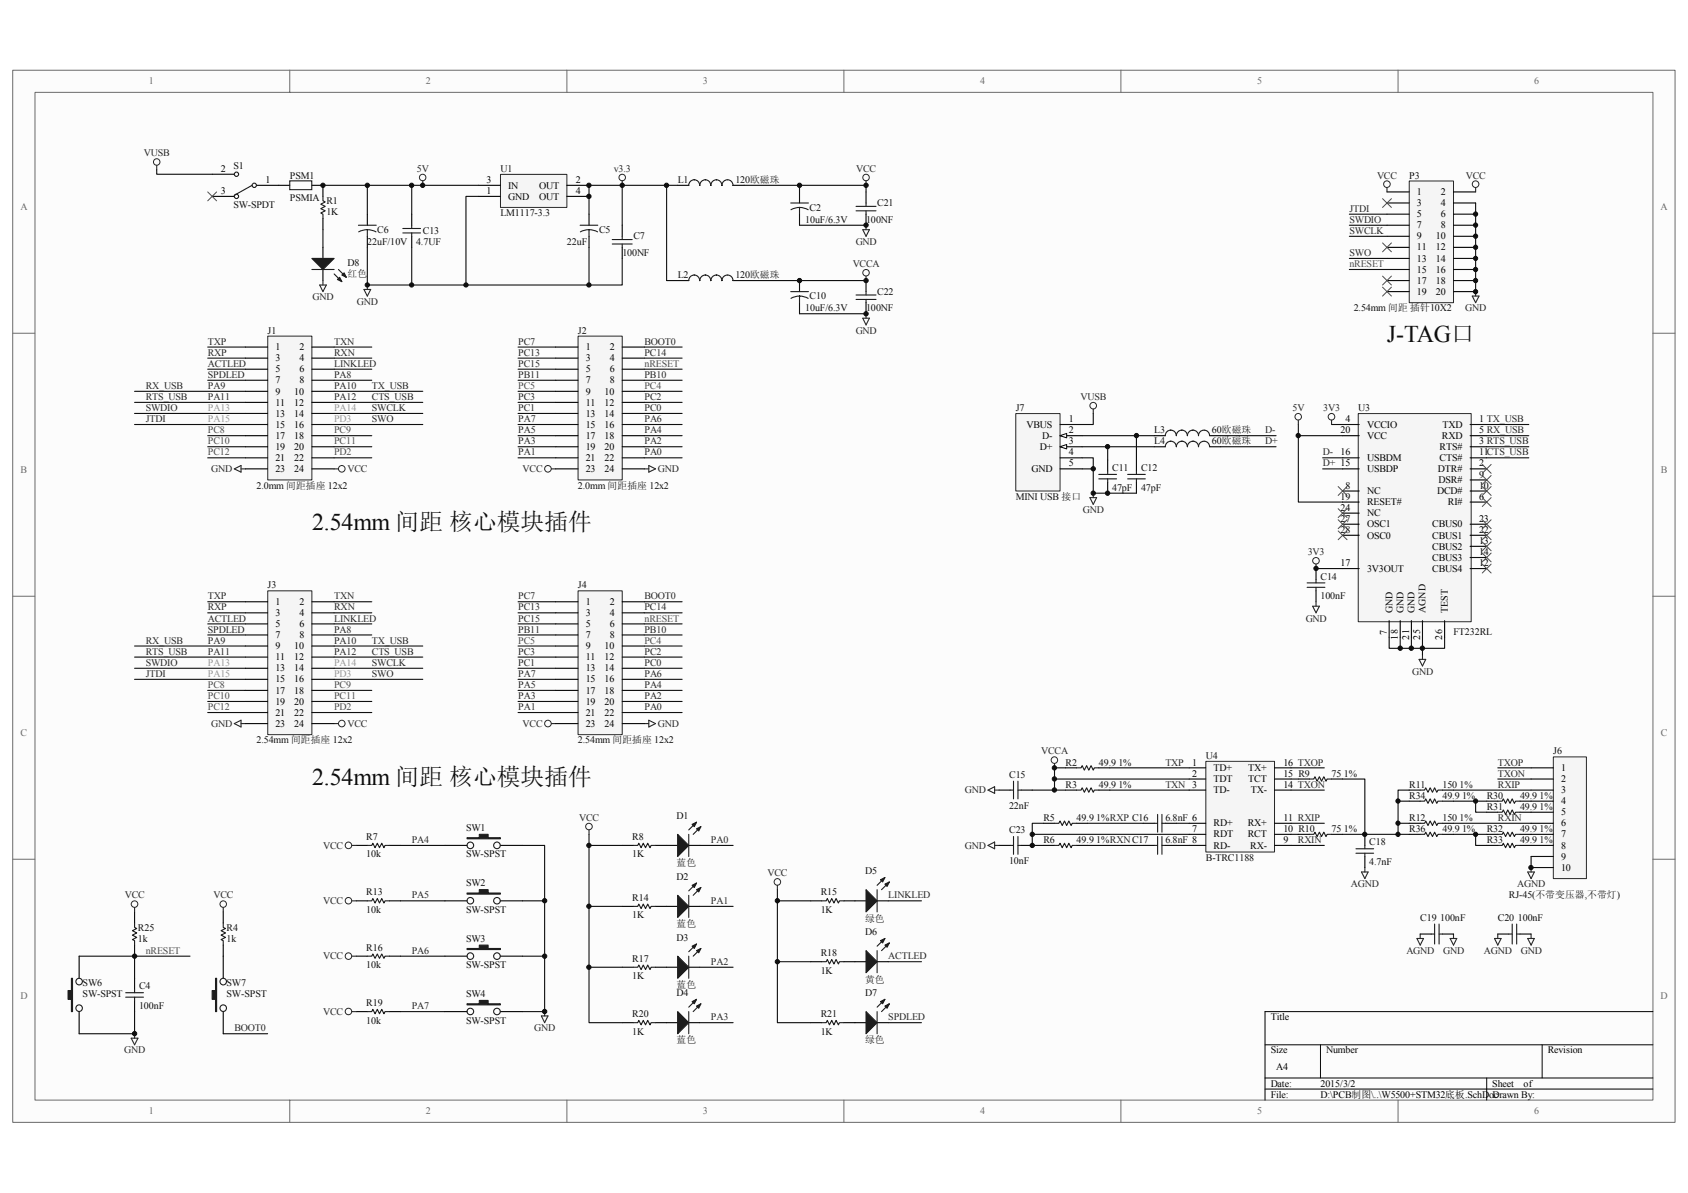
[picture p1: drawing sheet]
<svg xmlns="http://www.w3.org/2000/svg" width="297mm" height="210mm" viewBox="0 0 297 210" stroke-linecap="round" stroke-linejoin="round" font-family="sans-serif">
<path d="M2.3 12.4h292.5v185.1h-292.5z" fill="#fcfcfc"/>
<path d="M2.2 12.4h292.6v185.1h-292.6z" fill="none" stroke="#6a6a6a" stroke-width=".18"/>
<path d="M6.2 16.3h284.7v177.3h-284.7z" fill="#fcfcfc"/>
<g fill="none" stroke="#6a6a6a" stroke-width=".18">
<path d="M6.2 16.3h284.7v177.3h-284.7zM51 12.3v4M99.8 12.3v4M148.5 12.3v4M197.2 12.3v4M246 12.3v4M2.2 58.7h3.9M290.9 58.7h3.9M2.2 104.9h3.9M290.9 104.9h3.9M2.2 151.2h3.9M290.9 151.2h3.9"/>
<path d="M51 193.6v3.9M99.8 193.6v3.9M148.5 193.6v3.9M197.2 193.6v3.9M246 193.6v3.9"/>
</g>
<path d="M290.9 178.1h-68.3v15.5M222.6 183.9h68.3M222.6 189.7h68.3M222.6 191.7h68.3M232.4 183.9v5.8M261.6 189.7v3.9M271.4 183.9v5.8" fill="none" stroke="#000" stroke-width=".18"/>
<path d="M239 72.8h19.9v36.6h-19.9z" fill="#f5f5f5"/>
<g fill="none" stroke="#262626" stroke-width=".18">
<path d="M239 72.8h19.9v36.6h-19.9z"/>
<circle cx="27.6" cy="28.5" r=".57"/>
<circle cx="192.4" cy="71.4" r=".58"/>
<circle cx="234.3" cy="73.4" r=".58"/>
<circle cx="231.6" cy="98.7" r=".58"/>
</g>
<g fill="none" stroke="#000" stroke-width=".19">
<path d="M72.5 37.7v1.9M72.5 41.6v1.9M236.3 74.7h2.9M236.3 76.7h2.9M258.7 74.7h2.9M258.7 78.6h2.9M258.7 76.7h2.9M194.9 81v1.9M194.9 84.9v1.9M200 81v1.9M200 84.9v1.9M236.3 82.5h2.9"/>
<path d="M236.3 88.4h2.9M236.3 86.4h2.9M236.3 80.6h2.9M236.3 94.2h2.9M236.3 92.3h2.9M236.3 90.3h2.9M258.7 82.5h2.9M258.7 88.4h2.9M258.7 86.4h2.9M258.7 84.5h2.9M258.7 80.6h2.9M258.7 96.2h2.9"/>
<path d="M258.7 98.1h2.9M258.7 94.2h2.9M258.7 92.3h2.9M231.6 100.1v1.9M231.6 104v1.9M236.3 100.1h2.9M244.5 109.2v3M246.4 109.2v3M248.4 109.2v3M250.3 109.2v3M254.2 109.2v3M258.7 100.1h2.9"/>
</g>
<path d="M27.6 29.1v.8M192.4 72v.8M234.3 74v.7M191.8 87.6h1.2l-.6 1.2zM192.4 86.8v.8M231.6 99.3v.8M231 106.7h1.2l-.6 1.2zM231.6 105.9v.8M249.7 116.1h1.2l-.6 1.1zM250.3 115.3v.8" fill="none" stroke="#262626" stroke-width=".19"/>
<g fill="none" stroke="#0e0e0e" stroke-width=".19">
<path d="M190.4 76.7h9.6v4.3M192.4 72.8v1.9h-2M194.9 78.6v2.4M200 76.7h3.1M228.5 76.7v11.7h7.8M228.5 74.7v2h7.8M234.3 74.7h2M261.6 74.7h7.4M261.6 76.7h7.4M261.6 78.6h7.4M190.4 82.5h2v4.3h7.6M232.7 80.6h3.6"/>
<path d="M232.7 82.5h3.6M261.6 80.6h7.4M231.6 100.1h4.7M244.5 112.2v1.9h3.9v-1.9M246.4 112.2v1.9M250.3 112.2v1.9h-1.9M254.2 112.2v1.9h-3.9v1.2"/>
</g>
<g fill="none" stroke="#1c1c1c" stroke-width=".19">
<path d="M72.5 39.6v.6M70.9 40.2h3.1M70.9 41h3.1M72.5 41v.6M193.4 83.5h3.1M193.4 84.3h3.1M194.9 82.9v.6M194.9 84.3v.6M198.4 83.5h3.1M198.4 84.3h3.1M200 82.9v.6M200 84.3v.6"/>
<path d="M230 102.6h3.1M230 103.4h3.1M231.6 102v.6M231.6 103.4v.6"/>
</g>
<g fill="none" stroke="#4c4c4c" stroke-width=".18">
<path d="M235.5 85.6l1.5 1.6M235.5 89.5l1.5 1.6M235.5 93.5l1.5 1.5M235.5 91.5l1.5 1.5M237 85.6l-1.5 1.6M237 89.5l-1.5 1.6M237 93.5l-1.5 1.5M237 91.5l-1.5 1.5M260.8 99.3l1.6 1.6M260.8 81.7l1.6 1.6M260.8 83.7l1.6 1.6M260.8 85.6l1.6 1.6"/>
<path d="M260.8 87.6l1.6 1.6M262.4 99.3l-1.6 1.6M262.4 81.7l-1.6 1.6M262.4 83.7l-1.6 1.6M262.4 85.6l-1.6 1.6M262.4 87.6l-1.6 1.6"/>
</g>
<path d="M178.8 72.8h7.7v13.6h-7.7z" fill="#f5f5f5"/>
<path d="M178.7 72.8h7.8v13.6h-7.8z" fill="none" stroke="#262626" stroke-width=".18"/>
<path d="M186.5 74.7h3.9M186.5 76.7h3.9" fill="none" stroke="#000" stroke-width=".19"/>
<path d="M186.5 76.7l1.2-.4v.8z" fill="#fcfcfc" stroke="#000" stroke-width=".18"/>
<path d="M186.5 78.6h3.9" fill="none" stroke="#000" stroke-width=".19"/>
<path d="M186.5 78.6l1.2-.4v.8z" fill="#fcfcfc" stroke="#000" stroke-width=".18"/>
<path d="M186.5 80.6h3.9M186.5 82.5h3.9" fill="none" stroke="#000" stroke-width=".19"/>
<path d="M190.4 80.6h2v1.9M195.3 139.1h14M227.2 135.1h5.8M227.2 139.1h5.8M227.2 144.9h5.8M227.2 148.8h5.8" fill="none" stroke="#0e0e0e" stroke-width=".19"/>
<path d="M260.8 93.5l1.6 1.5M262.4 93.5l-1.6 1.5" fill="none" stroke="#4c4c4c" stroke-width=".18"/>
<path d="M173.9 139.1l1.1-.6v1.1zM175 139.1h.8M173.9 148.8l1.1-.6v1.2zM175 148.8h.8" fill="none" stroke="#262626" stroke-width=".19"/>
<path d="M212.2 134h12.1v16h-12.1z" fill="#f5f5f5"/>
<path d="M212.2 134h12.1v16h-12.1z" fill="none" stroke="#262626" stroke-width=".18"/>
<path d="M209.3 135.1h2.9M209.3 137.1h2.9M209.3 139.1h2.9M224.3 135.1h2.9M224.3 137.1h2.9M224.3 139.1h2.9M209.3 144.9h2.9M209.3 146.9h2.9M209.3 148.8h2.9M224.3 144.9h2.9M224.3 146.9h2.9M224.3 148.8h2.9" fill="none" stroke="#000" stroke-width=".19"/>
<path d="M195.3 135.1h14" fill="none" stroke="#0e0e0e" stroke-width=".19"/>
<path d="M273.4 133.2h5.8v21.4h-5.8z" fill="#f5f5f5"/>
<path d="M273.3 133.2h5.9v21.4h-5.9z" fill="none" stroke="#262626" stroke-width=".18"/>
<path d="M269.4 135.1h3.9M269.4 137.1h3.9M269.4 139.1h3.9M269.4 141h3.9M269.4 143h3.9M269.4 144.9h3.9M269.4 146.9h3.9M269.4 148.8h3.9M269.4 150.7h3.9M269.4 152.7h3.9" fill="none" stroke="#000" stroke-width=".19"/>
<path d="M263.6 135.1h5.8M263.6 137.1h5.8" fill="none" stroke="#0e0e0e" stroke-width=".19"/>
<path d="M248 31.9h7.8v21.4h-7.8z" fill="#f5f5f5"/>
<g fill="none" stroke="#262626" stroke-width=".18">
<path d="M248 31.9h7.8v21.4h-7.8z"/>
<circle cx="109.5" cy="31.2" r=".57"/>
<circle cx="244.1" cy="32.4" r=".58"/>
<circle cx="259.7" cy="32.4" r=".58"/>
<circle cx="39.3" cy="159.1" r=".57"/>
<circle cx="136.8" cy="155.2" r=".58"/>
</g>
<g fill="none" stroke="#000" stroke-width=".19">
<path d="M109.5 39.6v2M244.1 33.8h3.9M244.1 35.7h3.9M244.1 37.7h3.9M244.1 39.6h3.9M255.8 33.8h3.9M255.8 35.7h3.9M255.8 37.7h3.9M255.8 39.6h3.9M109.5 43.5v2M244.1 41.6h3.9M244.1 43.5h3.9"/>
<path d="M244.1 45.5h3.9M244.1 47.4h3.9M244.1 49.4h3.9M244.1 51.3h3.9M255.8 41.6h3.9M255.8 43.5h3.9M255.8 45.5h3.9M255.8 47.4h3.9M255.8 49.4h3.9M255.8 51.3h3.9M228.5 137.1h1.9M234.3 137.1h2"/>
<path d="M248 139.1h1.9M253.8 139.1h2M142.7 158.6h1.9M148.5 158.6h3.9M154.3 158.6h2M228.5 146.9h1.9M234.3 146.9h2M248 144.9h1.9M253.8 144.9h2M13.9 168.3v3.9M13.9 178.1v3.8M39.3 160.5v2"/>
<path d="M39.3 166.3v5.9M39.3 178.1v3.8M142.7 169.3h1.9M148.5 169.3h3.9M154.3 169.3h2M249.9 164.4h2M253.8 164.4h2M263.6 164.4h1.9M267.5 164.4h1.9M142.7 180h1.9M148.5 180h3.9M154.3 180h2"/>
</g>
<g fill="none" stroke="#262626" stroke-width=".19">
<path d="M109.5 31.8v.8M244.1 33v.8M259.7 33v.8M64 50.9h1.2l-.6 1.2zM64.6 50.2v.7M259.1 52.1h1.2l-.6 1.2zM259.7 51.3v.8M39.3 159.7v.8M136.8 155.8v.8M239.6 153.5h1.1l-.5 1.1zM240.2 152.7v.8M268.8 153.5h1.2l-.6 1.1z"/>
<path d="M269.4 152.7v.8M249.3 165.2h1.2l-.6 1.1zM249.9 164.4v.8M255.2 165.2h1.1l-.5 1.1zM255.8 164.4v.8M263 165.2h1.2l-.6 1.1zM263.6 164.4v.8M268.8 165.2h1.2l-.6 1.1zM269.4 164.4v.8M23.1 182.7h1.2l-.6 1.2zM23.7 181.9v.8"/>
</g>
<g fill="none" stroke="#0e0e0e" stroke-width=".19">
<path d="M237.4 37.7h6.7M237.4 39.6h6.7M259.7 35.7v15.6M237.4 47.4h6.7M237.4 45.5h6.7M237.4 41.6h6.7M136.8 156.6v2h5.9M136.8 158.6v10.7h5.9M156.3 158.6h5.9M136.8 169.3v10.7h5.9M156.3 169.3h5.9M39.3 181.9h7.8"/>
<path d="M156.3 180h5.9"/>
</g>
<path d="M243.3 35l1.6 1.5M244.9 35l-1.6 1.5M243.3 42.8l1.6 1.5M243.3 48.6l1.6 1.6M243.3 50.5l1.6 1.6M244.9 42.8l-1.6 1.5M244.9 48.6l-1.6 1.6M244.9 50.5l-1.6 1.6" fill="none" stroke="#4c4c4c" stroke-width=".18"/>
<g fill="none" stroke="#1c1c1c" stroke-width=".19">
<path d="M107.7 42.9h3.5M107.7 42.2h3.5M109.5 41.6v.6M109.5 42.9v.6M230.4 137.1h.8l.2-.4 .4 .8 .4-.8 .4 .8 .4-.8 .3 .8 .2-.4h.8M249.9 139.1h.8l.2-.4 .4 .7 .4-.7 .4 .7 .4-.7 .3 .7 .2-.3h.8M144.6 158.6h.8l.2-.4 .4 .7 .4-.7 .3 .7 .4-.7 .4 .7 .2-.3h.8M154.3 156.6v3.9M155.7 154.5l-1.4 1.3M156.5 155.2l-1.4 1.4M230.4 146.9h.8l.2-.4 .4 .7 .4-.7 .4 .7 .4-.7 .3 .7 .2-.3h.8M249.9 144.9h.8l.2-.4 .4 .8 .4-.8 .4 .8 .4-.8 .3 .8 .2-.4h.8"/>
<path d="M39.3 162.5v.7l.4 .2-.8 .4 .8 .4-.8 .4 .8 .4-.8 .4 .4 .2v.7M144.6 169.3h.8l.2-.4 .4 .8 .4-.8 .3 .8 .4-.8 .4 .8 .2-.4h.8M154.3 167.3v3.9M154.3 178.1v3.8M155.7 165.2l-1.4 1.3M155.7 175.9l-1.4 1.4M156.5 166l-1.4 1.3M156.5 176.7l-1.4 1.4M251.9 164.4h.6M252.5 162.6v3.6M253.2 164.4h.6M253.2 162.6v3.6"/>
<path d="M265.5 164.4h.6M266.1 162.6v3.6M266.9 164.4h.6M266.9 162.6v3.6M144.6 180h.8l.2-.4 .4 .8 .4-.8 .3 .8 .4-.8 .4 .8 .2-.4h.8"/>
<circle cx="13.9" cy="177.4" r=".58"/>
<circle cx="13.9" cy="172.8" r=".58"/>
<circle cx="39.3" cy="172.8" r=".58"/>
<circle cx="39.3" cy="177.4" r=".58"/>
</g>
<g fill="#1c1c1c" stroke="#1c1c1c" stroke-width=".19">
<path d="M152.4 156.6l1.9 2-1.9 1.9z"/>
<path d="M155.7 155.6l.8-.4-.4 .8z"/>
<path d="M154.9 154.9l.8-.4-.4 .7z"/>
<path d="M152.4 167.3l1.9 2-1.9 1.9z"/>
<path d="M155.7 166.3l.8-.3-.4 .7z"/>
<path d="M154.9 165.6l.8-.4-.4 .8z"/>
<path d="M152.4 178.1l1.9 1.9-1.9 1.9z"/>
<path d="M155.7 177.1l.8-.4-.4 .8z"/>
<path d="M154.9 176.3l.8-.4-.4 .8z"/>
<path d="M37.9 172.2h.2v5.9h-.2v-2.2h-.6v-1.6h.6z" fill-rule="evenodd"/>
<path d="M12.6 172.2h.2v5.9h-.2v-2.2h-.6v-1.6h.6z" fill-rule="evenodd"/>
</g>
<path d="M88.1 30.7h11.7v5.8h-11.7z" fill="#f5f5f5"/>
<g fill="none" stroke="#262626" stroke-width=".18">
<path d="M88.1 30.7h11.7v5.8h-11.7z"/>
<circle cx="152.4" cy="31.2" r=".57"/>
<circle cx="152.4" cy="48" r=".57"/>
<circle cx="60.1" cy="82.5" r=".58"/>
<circle cx="96.4" cy="82.5" r=".58"/>
<circle cx="61.3" cy="148.8" r=".58"/>
<circle cx="61.3" cy="158.5" r=".57"/>
<circle cx="103.6" cy="145.5" r=".58"/>
<circle cx="61.3" cy="168.3" r=".58"/>
<circle cx="61.3" cy="178" r=".57"/>
</g>
<g fill="none" stroke="#000" stroke-width=".19">
<path d="M37.3 34.6h3.9M37.3 30.7h3.9M45.1 32.6h5.9M54.9 32.6h1.9v2M56.8 38.5v1.9M64.6 37.7v1.9M84.1 34.6h4M84.1 32.6h4M99.8 34.6h3.8M99.8 32.6h3.8M103.6 37.7v1.9M119.2 32.6h2"/>
<path d="M129 32.6h2M140.7 33.8v1.9M140.7 37.7v1.9M56.8 43.5v2M56.8 47.4v2M64.6 41.6v1.9M103.6 41.6v1.9M119.2 49.4h2M129 49.4h2M140.7 49.4v1.9M140.7 53.3v1.9M62.7 148.8h1.9"/>
<path d="M62.7 158.6h1.9M68.5 148.8h2M68.5 158.6h2M78.3 148.8h3.9M78.3 158.6h3.9M88.1 148.8h3.8M88.1 158.6h3.8M109.5 148.8h1.9M109.5 159.5h1.9M115.4 148.8h3.8M115.4 159.5h3.8M121.2 148.8h1.9"/>
<path d="M121.2 159.5h1.9M62.7 168.3h1.9M62.7 178.1h1.9M68.5 168.3h2M68.5 178.1h2M78.3 168.3h3.9M78.3 178.1h3.9M88.1 168.3h3.8M88.1 178.1h3.8M109.5 170.2h1.9M115.4 170.2h3.8M121.2 170.2h1.9"/>
<path d="M109.5 180h1.9M115.4 180h3.8M121.2 180h1.9"/>
</g>
<g fill="none" stroke="#0e0e0e" stroke-width=".19">
<path d="M56.8 32.6h27.3M84.1 34.6h-2.1v15.6M103.6 37.7v-5.1h13.7v16.8h1.9M117.3 32.6h1.9M131 32.6h9.7v1.2M56.8 40.4v3.1M109.5 45.5v4.7h-5.9M23.7 68.9h19.5M23.7 70.8h19.5M23.7 72.8h19.5M23.7 74.7h19.5M36.6 76.7h6.6"/>
<path d="M36.6 78.6h6.6M36.6 61.1h6.6M36.6 63h6.6M36.6 65h6.6M36.6 66.9h6.6M58.8 61.1h6.6M58.8 63h6.6M58.8 65h6.6M58.8 66.9h6.6M58.8 68.9h15.6M58.8 70.8h15.6M58.8 72.8h15.6"/>
<path d="M58.8 74.7h15.6M91.2 61.1h6.6M91.2 63h6.6M91.2 65h6.6M91.2 66.9h6.6M91.2 68.9h6.6M91.2 70.8h6.6M91.2 72.8h6.6M91.2 74.7h6.6M113.4 61.1h6.6M113.4 63h6.6M113.4 65h6.6"/>
<path d="M113.4 66.9h6.6M113.4 68.9h6.6M113.4 70.8h6.6M113.4 72.8h6.6M113.4 74.7h6.6M113.4 76.7h6.6M58.8 80.6h6.6M91.2 80.6h6.6M70.5 148.8h7.8M70.5 158.6h7.8M91.9 148.8h3.9v29.3h-3.9M91.9 158.6h3.9"/>
<path d="M103.6 159.5v10.7h5.9M103.6 146.9v1.9h5.9M103.6 148.8v10.7h5.9M123.1 148.8h5.9M123.1 159.5h5.9M70.5 168.3h7.8M70.5 178.1h7.8M91.9 168.3h3.9M103.6 170.2v9.8h5.9M123.1 170.2h5.9M123.1 180h5.9"/>
</g>
<g fill="none" stroke="#1c1c1c" stroke-width=".19">
<path d="M44.4 32.6l-3.2 1.8M51 31.8h3.9v1.6h-3.9zM56.8 34.6v.7l.4 .2-.8 .4 .8 .4-.8 .4 .8 .4-.8 .4 .4 .2v.8M63.1 39.6h3.1M102.1 39.6h3.1M121.2 32.6a.97 .97 0 0 1 1-1 .97 .97 0 0 1 .9 1 .98 .98 0 0 1 1-1 .97 .97 0 0 1 1 1 .98 .98 0 0 1 1-1 .98 .98 0 0 1 .9 1 .97 .97 0 0 1 1-1 .97 .97 0 0 1 1 1M139.1 35.7h3.2M139.2 36.9l.7-.3 .8-.1 .8 .1 .7 .3M140.7 36.5v1.2M54.9 47.4h3.9M58.8 48.2l1.4 1.4M59.6 47.4l1.3 1.4"/>
<path d="M63.1 40.8l.8-.3 .7-.1 .8 .1 .8 .3M64.6 40.4v1.2M102.1 40.8l.8-.3 .7-.1 .8 .1 .8 .3M103.6 40.4v1.2M129 49.4a.97 .97 0 0 0-1-1 .97 .97 0 0 0-1 1 .98 .98 0 0 0-.9-1 .98 .98 0 0 0-1 1 .97 .97 0 0 0-1-1 .98 .98 0 0 0-1 1 .97 .97 0 0 0-.9-1 .97 .97 0 0 0-1 1M139.1 51.3h3.2M139.2 52.5l.7-.3 .8-.1 .8 .1 .7 .3M140.7 52.1v1.2M64.6 148.8h.8l.2-.4 .4 .8 .4-.8 .4 .8 .4-.8 .4 .8 .2-.4h.7M64.6 158.6h.8l.2-.4 .4 .7 .4-.7 .4 .7 .4-.7 .4 .7 .2-.3h.7M111.4 148.8h.8l.2-.4 .4 .8 .4-.8 .4 .8 .4-.8 .4 .8 .2-.4h.8M111.4 159.5h.8l.2-.4 .4 .8 .4-.8 .4 .8 .4-.8 .4 .8 .2-.4h.8"/>
<path d="M121.2 146.9v3.8M121.2 157.6v3.9M122.6 144.7l-1.4 1.4M122.6 155.4l-1.4 1.4M123.3 145.5l-1.3 1.4M123.3 156.2l-1.3 1.4M64.6 168.3h.8l.2-.4 .4 .8 .4-.8 .4 .8 .4-.8 .4 .8 .2-.4h.7M64.6 178.1h.8l.2-.4 .4 .7 .4-.7 .4 .7 .4-.7 .4 .7 .2-.3h.7M111.4 170.2h.8l.2-.3 .4 .7 .4-.7 .4 .7 .4-.7 .4 .7 .2-.4h.8M121.2 168.3v3.9M121.2 178.1v3.8M122.6 166.2l-1.4 1.3"/>
<path d="M122.6 175.9l-1.4 1.4M123.3 166.9l-1.3 1.4M123.3 176.7l-1.3 1.4M111.4 180h.8l.2-.4 .4 .8 .4-.8 .4 .8 .4-.8 .4 .8 .2-.4h.8"/>
<circle cx="41.6" cy="34.6" r=".38"/>
<circle cx="41.6" cy="30.7" r=".38"/>
<circle cx="44.7" cy="32.6" r=".38"/>
<circle cx="82.8" cy="148.8" r=".58"/>
<circle cx="82.8" cy="158.5" r=".58"/>
<circle cx="87.4" cy="148.8" r=".58"/>
<circle cx="87.5" cy="158.5" r=".58"/>
<circle cx="82.8" cy="168.3" r=".58"/>
<circle cx="82.8" cy="178" r=".58"/>
<circle cx="87.4" cy="168.3" r=".58"/>
<circle cx="87.5" cy="178" r=".58"/>
</g>
<g fill="none" stroke="#262626" stroke-width=".19">
<path d="M152.4 31.8v.8M152.4 39.6v.8M56.3 50.2h1.1l-.6 1.1zM56.8 49.4v.8M151.8 40.4h1.2l-.6 1.2zM151.8 56h1.2l-.6 1.2zM152.4 48.6v.8M152.4 55.2v.8M41.2 82.5l1.2-.6v1.2zM42.4 82.5h.8M58.8 82.5h.8M97 82.5h.8"/>
<path d="M113.4 82.5h.8M114.2 81.9l1.2 .6-1.2 .6zM61.9 148.8h.8M61.9 158.6h.8M103.6 146.1v.8M61.9 168.3h.8M61.9 178.1h.8M95.3 178.8h1.1l-.6 1.2zM95.8 178.1v.7"/>
</g>
<g fill="#1c1c1c" stroke="#1c1c1c" stroke-width=".19">
<path d="M54.9 45.5h3.9l-2 1.9z"/>
<path d="M59.4 49.2l.4-.4 .4 .8z"/>
<path d="M60.2 48.4l.4-.4 .3 .8z"/>
<path d="M119.2 146.9l2 1.9-2 1.9z"/>
<path d="M122.6 145.9l.7-.4-.3 .8z"/>
<path d="M121.8 145.1l.8-.4-.4 .8z"/>
<path d="M119.2 157.6l2 1.9-2 2z"/>
<path d="M122.6 156.6l.7-.4-.3 .8z"/>
<path d="M121.8 155.8l.8-.4-.4 .8z"/>
<path d="M119.2 168.3l2 1.9-2 2z"/>
<path d="M122.6 167.3l.7-.4-.3 .8z"/>
<path d="M121.8 166.5l.8-.3-.4 .7z"/>
<path d="M119.2 178.1l2 1.9-2 1.9z"/>
<path d="M122.6 177.1l.7-.4-.3 .8z"/>
<path d="M121.8 176.3l.8-.4-.4 .8z"/>
<path d="M82.2 147.4h2.1v-.5h1.6v.5h2.2v.2h-5.9z" fill-rule="evenodd"/>
<path d="M82.2 157.2h2.1v-.6h1.6v.6h2.2v.2h-5.9z" fill-rule="evenodd"/>
<path d="M82.2 166.9h2.1v-.6h1.6v.6h2.2v.2h-5.9z" fill-rule="evenodd"/>
<path d="M82.2 176.7h2.1v-.6h1.6v.6h2.2v.2h-5.9z" fill-rule="evenodd"/>
</g>
<path d="M260.8 91.5l1.6 1.5M260.8 95.4l1.6 1.5M260.8 97.3l1.6 1.6M262.4 91.5l-1.6 1.5M262.4 95.4l-1.6 1.5M262.4 97.3l-1.6 1.6" fill="none" stroke="#4c4c4c" stroke-width=".18"/>
<path d="M47.1 59.2h7.8v25.3h-7.8z" fill="#f5f5f5"/>
<path d="M47.1 59.2h7.8v25.3h-7.8z" fill="none" stroke="#262626" stroke-width=".18"/>
<g fill="none" stroke="#000" stroke-width=".19">
<path d="M43.2 61.1h3.9M43.2 63h3.9M43.2 65h3.9M43.2 66.9h3.9M43.2 68.9h3.9M43.2 70.8h3.9M43.2 72.8h3.9M43.2 74.7h3.9M43.2 76.7h3.9M43.2 78.6h3.9M54.9 61.1h3.9M54.9 63h3.9"/>
<path d="M54.9 65h3.9M54.9 66.9h3.9M54.9 68.9h3.9M54.9 70.8h3.9M54.9 72.8h3.9M54.9 74.7h3.9M54.9 76.7h3.9M54.9 78.6h3.9M43.2 80.6h3.9M43.2 82.5h3.9M54.9 80.6h3.9M54.9 82.5h3.9"/>
</g>
<path d="M101.7 59.2h7.8v25.3h-7.8z" fill="#f5f5f5"/>
<g fill="none" stroke="#262626" stroke-width=".18">
<path d="M101.7 59.2h7.8v25.3h-7.8z"/>
<circle cx="60.1" cy="127.4" r=".58"/>
<circle cx="96.4" cy="127.4" r=".58"/>
</g>
<g fill="none" stroke="#000" stroke-width=".19">
<path d="M97.8 61.1h3.9M97.8 63h3.9M97.8 65h3.9M97.8 66.9h3.9M97.8 68.9h3.9M97.8 70.8h3.9M97.8 72.8h3.9M97.8 74.7h3.9M97.8 76.7h3.9M97.8 78.6h3.9M109.5 61.1h3.9M109.5 63h3.9"/>
<path d="M109.5 65h3.9M109.5 66.9h3.9M109.5 68.9h3.9M109.5 70.8h3.9M109.5 72.8h3.9M109.5 74.7h3.9M109.5 76.7h3.9M109.5 78.6h3.9M97.8 80.6h3.9M97.8 82.5h3.9M109.5 80.6h3.9M109.5 82.5h3.9"/>
</g>
<g fill="none" stroke="#0e0e0e" stroke-width=".19">
<path d="M58.8 76.7h6.6M58.8 78.6h6.6M91.2 76.7h6.6M91.2 78.6h6.6M36.6 80.6h6.6M23.7 113.7h19.5M23.7 115.7h19.5M23.7 117.6h19.5M23.7 119.6h19.5M36.6 105.9h6.6M36.6 107.9h6.6M36.6 109.8h6.6"/>
<path d="M36.6 111.8h6.6M58.8 105.9h6.6M58.8 107.9h6.6M58.8 109.8h6.6M58.8 111.8h6.6M58.8 113.7h15.6M58.8 115.7h15.6M58.8 117.6h15.6M58.8 119.6h15.6M91.2 105.9h6.6M91.2 107.9h6.6M91.2 109.8h6.6"/>
<path d="M91.2 111.8h6.6M91.2 113.7h6.6M91.2 115.7h6.6M91.2 117.6h6.6M91.2 119.6h6.6M113.4 105.9h6.6M113.4 107.9h6.6M113.4 109.8h6.6M113.4 111.8h6.6M113.4 113.7h6.6M113.4 115.7h6.6M113.4 117.6h6.6"/>
<path d="M113.4 119.6h6.6M36.6 121.5h6.6M36.6 123.5h6.6M58.8 125.4h6.6M91.2 125.4h6.6M113.4 121.5h6.6M113.4 123.5h6.6"/>
</g>
<path d="M41.2 127.4l1.2-.6v1.2zM42.4 127.4h.8M58.8 127.4h.8M97 127.4h.8M113.4 127.4h.8M114.2 126.8l1.2 .6-1.2 .6z" fill="none" stroke="#262626" stroke-width=".19"/>
<path d="M47.1 104h7.8v25.3h-7.8z" fill="#f5f5f5"/>
<path d="M47.1 104h7.8v25.3h-7.8z" fill="none" stroke="#262626" stroke-width=".18"/>
<g fill="none" stroke="#000" stroke-width=".19">
<path d="M43.2 105.9h3.9M43.2 107.9h3.9M43.2 109.8h3.9M43.2 111.8h3.9M43.2 113.7h3.9M43.2 115.7h3.9M43.2 117.6h3.9M43.2 119.6h3.9M54.9 105.9h3.9M54.9 107.9h3.9M54.9 109.8h3.9M54.9 111.8h3.9"/>
<path d="M54.9 113.7h3.9M54.9 115.7h3.9M54.9 117.6h3.9M54.9 119.6h3.9M43.2 121.5h3.9M43.2 123.5h3.9M43.2 125.4h3.9M43.2 127.4h3.9M54.9 121.5h3.9M54.9 123.5h3.9M54.9 125.4h3.9M54.9 127.4h3.9"/>
</g>
<path d="M101.7 104h7.8v25.3h-7.8z" fill="#f5f5f5"/>
<g fill="none" stroke="#262626" stroke-width=".18">
<path d="M101.7 104h7.8v25.3h-7.8z"/>
<circle cx="74.4" cy="31.2" r=".57"/>
<circle cx="228.4" cy="73.3" r=".58"/>
<circle cx="185.5" cy="133.8" r=".58"/>
<circle cx="23.7" cy="159.1" r=".58"/>
</g>
<g fill="none" stroke="#000" stroke-width=".19">
<path d="M152.4 33.8v1.9M152.4 37.7v1.9M152.4 49.4v1.9M152.4 53.3v1.9M203.1 76.7h2M203.1 78.6h2M212.9 76.7h1.9M212.9 78.6h1.9M97.8 105.9h3.9M97.8 107.9h3.9M97.8 109.8h3.9M97.8 111.8h3.9"/>
<path d="M97.8 113.7h3.9M97.8 115.7h3.9M97.8 117.6h3.9M97.8 119.6h3.9M109.5 105.9h3.9M109.5 107.9h3.9M109.5 109.8h3.9M109.5 111.8h3.9M109.5 113.7h3.9M109.5 115.7h3.9M109.5 117.6h3.9M109.5 119.6h3.9"/>
<path d="M97.8 121.5h3.9M97.8 123.5h3.9M97.8 125.4h3.9M97.8 127.4h3.9M109.5 121.5h3.9M109.5 123.5h3.9M109.5 125.4h3.9M109.5 127.4h3.9M175.8 139.1h2M179.7 139.1h1.9M187.5 135.1h2M187.5 139.1h2"/>
<path d="M193.4 135.1h1.9M193.4 139.1h1.9M175.8 148.8h2M179.7 148.8h1.9M183.6 148.8h2M183.6 144.9h2M189.5 148.8h1.9M189.5 144.9h1.9M201.2 144.9h1.9M201.2 148.8h1.9M205.1 144.9h1.9M205.1 148.8h1.9"/>
<path d="M240.2 146.9v1.9M240.2 150.7v2M248 146.9h1.9M248 141h1.9M253.8 146.9h2M253.8 141h2M261.6 148.8h2M261.6 146.9h2M261.6 141h2M261.6 143h2M267.5 148.8h1.9M267.5 146.9h1.9"/>
<path d="M267.5 141h1.9M267.5 143h1.9M23.7 160.5v2M23.7 166.3v2M23.7 172.2v1.9M23.7 176.1v2"/>
</g>
<g fill="none" stroke="#0e0e0e" stroke-width=".19">
<path d="M27.6 29.9v.8h9.7M64.6 32.6v5.1M72.5 32.6v5.1M109.5 32.6v7M140.7 39.6h11.7M140.7 32.6h11.7v1.2M64.6 43.5v6.7h39v-6.7M72.5 43.5v6.7M131 49.4h21.4M140.7 55.2h11.7M113.4 78.6h6.6M190.4 78.6h12.7"/>
<path d="M214.8 76.7h9.8M214.8 78.6h9.8M113.4 80.6h6.6M36.6 125.4h6.6M58.8 121.5h6.6M58.8 123.5h6.6M91.2 121.5h6.6M91.2 123.5h6.6M113.4 125.4h6.6M185.6 137.1h23.7M185.6 139.1h1.9M187.5 135.1h-1.9v4h-4"/>
<path d="M227.2 137.1h1.3M236.3 137.1h3.9v9.8h-3.9M248 139.1h-2v7.8h2M255.8 139.1h13.6M181.6 146.9h27.7M183.6 144.9h-2v3.9h2M191.4 144.9h9.8M191.4 148.8h9.8M207 144.9h2.3M207 148.8h2.3M227.2 146.9h1.3M240.2 146.9h5.8"/>
<path d="M246 141h2M246 144.9h2M255.8 146.9h3.9M255.8 141h3.9M255.8 144.9h13.6M261.6 141h-1.9v2h1.9M261.6 146.9h-1.9v1.9h1.9M269.4 150.7v2M13.9 168.3h9.8M23.7 178.1v3.8h-9.8M33.4 168.3h-9.7v3.9"/>
</g>
<g fill="none" stroke="#1c1c1c" stroke-width=".19">
<path d="M150.6 37.1h3.6M150.6 36.3h3.6M152.4 35.7v.6M152.4 37.1v.6M150.6 52.7h3.6M150.6 51.9h3.6M152.4 51.3v.6M152.4 52.7v.6M208.9 76.7a.95 .95 0 0 0-.9-1 .99 .99 0 0 0-1 1 .95 .95 0 0 0-1-1 .94 .94 0 0 0-.9 1M208.9 78.6a.95 .95 0 0 0-.9-.9 1 1 0 0 0-1 .9 .95 .95 0 0 0-1-.9 .95 .95 0 0 0-.9 .9M212.8 76.7a.97 .97 0 0 0-.9-1 .97 .97 0 0 0-1 1 .96 .96 0 0 0-1-1 .95 .95 0 0 0-.9 1M212.8 78.6a.97 .97 0 0 0-.9-.9 .97 .97 0 0 0-1 .9 .96 .96 0 0 0-1-.9 .97 .97 0 0 0-.9 .9"/>
<path d="M177.8 139.1h.5M178.3 137.5v3.1M179.1 139.1h.6M179.1 137.5v3.1M189.5 135.1h.7l.2-.3 .4 .8 .4-.8 .4 .8 .4-.8 .4 .8 .2-.5h.8M189.5 139.1h.7l.2-.4 .4 .7 .4-.7 .4 .7 .4-.7 .4 .7 .2-.3h.8M177.8 148.8h.5M178.3 147.2v3.2M179.1 148.8h.6M179.1 147.2v3.2M185.6 144.9h.7l.2-.4 .4 .8 .4-.8 .4 .8 .4-.8 .4 .8 .2-.4h.8M185.6 148.8h.7l.2-.4 .4 .8 .4-.8 .4 .8 .4-.8 .4 .8 .2-.4h.8"/>
<path d="M203.1 148.8h.6M203.1 144.9h.6M203.7 143.3v3.2M203.7 147.2v3.2M204.5 148.8h.6M204.5 143.3v3.2M204.5 147.2v3.2M204.5 144.9h.6M238.6 149.4h3.1M238.6 150.2h3.1M240.2 148.8v.6M240.2 150.2v.5"/>
<path d="M249.9 141h.8l.2-.4 .4 .8 .4-.8 .4 .8 .4-.8 .3 .8 .2-.4h.8M249.9 146.9h.8l.2-.4 .4 .7 .4-.7 .4 .7 .4-.7 .3 .7 .2-.3h.8M263.6 148.8h.7l.2-.4 .4 .8 .4-.8 .4 .8 .4-.8 .4 .8 .2-.4h.8M263.6 146.9h.7l.2-.4 .4 .7 .4-.7 .4 .7 .4-.7 .4 .7 .2-.3h.8M263.6 141h.7l.2-.4 .4 .8 .4-.8 .4 .8 .4-.8 .4 .8 .2-.4h.8M263.6 143h.7l.2-.4 .4 .7 .4-.7 .4 .7 .4-.7 .4 .7 .2-.3h.8M22.1 175.5h3.1M22.1 174.7h3.1M23.7 162.5v.7l.4 .2-.8 .4 .8 .4-.8 .4 .8 .4-.8 .4 .4 .2v.7M23.7 174.1v.6M23.7 175.5v.6"/>
</g>
<path d="M74.4 31.8v.8M228.5 74v.7M185.6 134.4v.7M23.7 159.7v.8" fill="none" stroke="#262626" stroke-width=".19"/>
<path d="M36.6 33.8l1.5 1.5M38.1 33.8l-1.5 1.5" fill="none" stroke="#4c4c4c" stroke-width=".18"/>
<g fill="#0e0e0e" stroke="#0e0e0e" stroke-width=".18">
<circle cx="23.7" cy="181.9" r=".38"/>
<circle cx="23.7" cy="168.3" r=".38"/>
<circle cx="56.8" cy="32.6" r=".38"/>
<circle cx="64.6" cy="50.2" r=".38"/>
<circle cx="64.6" cy="32.6" r=".38"/>
<circle cx="72.4" cy="50.2" r=".38"/>
<circle cx="72.4" cy="32.6" r=".38"/>
<circle cx="74.4" cy="32.6" r=".38"/>
<circle cx="82" cy="50.2" r=".38"/>
<circle cx="95.8" cy="178" r=".38"/>
<circle cx="95.8" cy="168.3" r=".38"/>
<circle cx="95.8" cy="158.5" r=".38"/>
<circle cx="103.6" cy="170.2" r=".38"/>
<circle cx="103.6" cy="159.5" r=".38"/>
<circle cx="103.6" cy="148.8" r=".38"/>
<circle cx="103.6" cy="50.2" r=".38"/>
<circle cx="103.6" cy="34.6" r=".38"/>
<circle cx="103.6" cy="32.6" r=".38"/>
<circle cx="109.5" cy="32.6" r=".38"/>
<circle cx="117.3" cy="32.6" r=".38"/>
<circle cx="136.8" cy="169.3" r=".38"/>
<circle cx="136.8" cy="158.5" r=".38"/>
<circle cx="140.7" cy="49.4" r=".38"/>
<circle cx="140.7" cy="32.6" r=".38"/>
<circle cx="152.4" cy="55.2" r=".38"/>
<circle cx="152.4" cy="49.4" r=".38"/>
<circle cx="152.4" cy="39.6" r=".38"/>
<circle cx="152.4" cy="32.6" r=".38"/>
<circle cx="181.6" cy="148.8" r=".38"/>
<circle cx="181.6" cy="146.9" r=".38"/>
<circle cx="185.5" cy="139" r=".38"/>
<circle cx="185.5" cy="137.1" r=".38"/>
<circle cx="185.5" cy="135.1" r=".38"/>
<circle cx="192.4" cy="86.8" r=".38"/>
<circle cx="192.4" cy="82.5" r=".38"/>
<circle cx="194.9" cy="86.8" r=".38"/>
<circle cx="194.9" cy="78.6" r=".38"/>
<circle cx="200" cy="76.7" r=".38"/>
<circle cx="228.4" cy="76.7" r=".38"/>
<circle cx="231.6" cy="100.1" r=".38"/>
<circle cx="240.2" cy="146.9" r=".38"/>
<circle cx="246" cy="146.9" r=".37"/>
<circle cx="246" cy="144.9" r=".37"/>
<circle cx="246" cy="141" r=".38"/>
<circle cx="246.4" cy="114.1" r=".38"/>
<circle cx="248.3" cy="114.1" r=".38"/>
<circle cx="250.3" cy="114.1" r=".38"/>
<circle cx="259.7" cy="146.9" r=".37"/>
<circle cx="259.7" cy="141" r=".38"/>
<circle cx="259.7" cy="51.3" r=".38"/>
<circle cx="259.7" cy="49.4" r=".38"/>
<circle cx="259.7" cy="47.4" r=".38"/>
<circle cx="259.7" cy="45.5" r=".37"/>
<circle cx="259.7" cy="43.5" r=".37"/>
<circle cx="259.7" cy="41.6" r=".38"/>
<circle cx="259.7" cy="39.6" r=".38"/>
<circle cx="259.7" cy="37.7" r=".38"/>
<circle cx="269.4" cy="152.7" r=".38"/>
</g>
<g font-size="4.2" fill="#0e0e0e">
<text x="244.1" y="60.1">J-TAG口</text>
<text x="54.9" y="93.3">2.54mm 间距 核心模块插件</text>
<text x="54.9" y="138.1">2.54mm 间距 核心模块插件</text>
</g>
<g font-size="1.8" fill="#696969">
<text x="26.2" y="14.9">1</text>
<text x="74.9" y="14.9">2</text>
<text x="123.7" y="14.9">3</text>
<text x="172.5" y="14.9">4</text>
<text x="221.2" y="14.9">5</text>
<text x="270" y="14.9">6</text>
<text x="3.6" y="37">A</text>
<text x="292.2" y="37">A</text>
<text x="3.6" y="83.3">B</text>
<text x="292.3" y="83.3">B</text>
<text x="3.6" y="129.6">C</text>
<text x="292.3" y="129.6">C</text>
<text x="3.6" y="175.9">D</text>
<text x="292.2" y="175.9">D</text>
<text x="26.2" y="196.2">1</text>
<text x="74.9" y="196.2">2</text>
<text x="123.7" y="196.2">3</text>
<text x="172.5" y="196.2">4</text>
<text x="221.2" y="196.2">5</text>
<text x="270" y="196.2">6</text>
</g>
<g font-size="1.8" fill="#262626">
<text x="25.3" y="27.5">VUSB</text>
<text x="73.4" y="30.2">5V</text>
<text x="108" y="30.2">v3.3</text>
<text x="150.7" y="30.2">VCC</text>
<text x="242.3" y="31.4">VCC</text>
<text x="257.9" y="31.4">VCC</text>
<text x="237.4" y="41.2">SWCLK</text>
<text x="237.4" y="39.2">SWDIO</text>
<text x="237.4" y="37.3">JTDI</text>
<text x="150" y="47">VCCA</text>
<text x="150.6" y="43.1">GND</text>
<text x="237.4" y="45.1">SWO</text>
<text x="55" y="52.9">GND</text>
<text x="62.8" y="53.7">GND</text>
<text x="150.6" y="58.7">GND</text>
<text x="257.8" y="54.8">GND</text>
<text x="36.6" y="64.6">ACTLED</text>
<text x="36.6" y="60.7">TXP</text>
<text x="36.6" y="62.6">RXP</text>
<text x="58.8" y="64.6">LINKLED</text>
<text x="58.8" y="60.7">TXN</text>
<text x="58.8" y="62.6">RXN</text>
<text x="91.2" y="62.6">PC13</text>
<text x="91.2" y="64.6">PC15</text>
<text x="91.2" y="60.7">PC7</text>
<text x="113.4" y="62.6">PC14</text>
<text x="113.4" y="60.7">BOOT0</text>
<text x="25.7" y="68.5">RX_USB</text>
<text x="25.7" y="70.4">RTS_USB</text>
<text x="36.6" y="68.5">PA9</text>
<text x="36.6" y="70.4">PA11</text>
<text x="36.6" y="66.5">SPDLED</text>
<text x="58.8" y="70.4">PA12</text>
<text x="58.8" y="68.5">PA10</text>
<text x="58.8" y="66.5">PA8</text>
<text x="65.4" y="70.4">CTS_USB</text>
<text x="65.4" y="68.5">TX_USB</text>
<text x="91.2" y="70.4">PC3</text>
<text x="91.2" y="66.5">PB11</text>
<text x="113.4" y="66.5">PB10</text>
<text x="113.4" y="70.4">PC2</text>
<text x="190.1" y="70.4">VUSB</text>
<text x="25.7" y="72.4">SWDIO</text>
<text x="25.7" y="74.3">JTDI</text>
<text x="65.4" y="74.3">SWO</text>
<text x="65.4" y="72.4">SWCLK</text>
<text x="91.2" y="72.4">PC1</text>
<text x="91.2" y="76.3">PA5</text>
<text x="91.2" y="74.3">PA7</text>
<text x="113.4" y="72.4">PC0</text>
<text x="113.4" y="76.3">PA4</text>
<text x="113.4" y="74.3">PA6</text>
<text x="222.6" y="76.3">D-</text>
<text x="227.4" y="72.4">5V</text>
<text x="232.9" y="72.4">3V3</text>
<text x="37.2" y="83.1">GND</text>
<text x="61.1" y="83.1">VCC</text>
<text x="91.2" y="80.2">PA1</text>
<text x="91.2" y="78.2">PA3</text>
<text x="91.9" y="83.1">VCC</text>
<text x="113.4" y="78.2">PA2</text>
<text x="113.4" y="80.2">PA0</text>
<text x="115.8" y="83.1">GND</text>
<text x="222.6" y="78.2">D+</text>
<text x="232.8" y="82.1">D+ 15</text>
<text x="232.8" y="80.2">D-</text>
<text x="190.6" y="90.3">GND</text>
<text x="230.1" y="97.7">3V3</text>
<text x="36.6" y="105.5">TXP</text>
<text x="36.6" y="107.4">RXP</text>
<text x="58.8" y="105.5">TXN</text>
<text x="58.8" y="107.4">RXN</text>
<text x="91.2" y="107.4">PC13</text>
<text x="91.2" y="105.5">PC7</text>
<text x="113.4" y="107.4">PC14</text>
<text x="113.4" y="105.5">BOOT0</text>
<text x="25.7" y="113.3">RX_USB</text>
<text x="36.6" y="113.3">PA9</text>
<text x="36.6" y="109.4">ACTLED</text>
<text x="36.6" y="111.4">SPDLED</text>
<text x="58.8" y="109.4">LINKLED</text>
<text x="58.8" y="113.3">PA10</text>
<text x="58.8" y="111.4">PA8</text>
<text x="65.4" y="113.3">TX_USB</text>
<text x="91.2" y="109.4">PC15</text>
<text x="91.2" y="111.4">PB11</text>
<text x="113.4" y="111.4">PB10</text>
<text x="229.8" y="109.4">GND</text>
<text x="25.7" y="117.2">SWDIO</text>
<text x="25.7" y="119.1">JTDI</text>
<text x="25.7" y="115.3">RTS_USB</text>
<text x="36.6" y="115.3">PA11</text>
<text x="58.8" y="115.3">PA12</text>
<text x="65.4" y="115.3">CTS_USB</text>
<text x="65.4" y="119.1">SWO</text>
<text x="65.4" y="117.2">SWCLK</text>
<text x="91.2" y="117.2">PC1</text>
<text x="91.2" y="115.3">PC3</text>
<text x="91.2" y="119.1">PA7</text>
<text x="113.4" y="117.2">PC0</text>
<text x="113.4" y="115.3">PC2</text>
<text x="113.4" y="119.1">PA6</text>
<text x="248.5" y="118.8">GND</text>
<text x="91.2" y="121.1">PA5</text>
<text x="91.2" y="125">PA1</text>
<text x="91.2" y="123">PA3</text>
<text x="113.4" y="121.1">PA4</text>
<text x="113.4" y="123">PA2</text>
<text x="113.4" y="125">PA0</text>
<text x="37.2" y="127.9">GND</text>
<text x="61.1" y="127.9">VCC</text>
<text x="91.9" y="127.9">VCC</text>
<text x="115.8" y="127.9">GND</text>
<text x="183.2" y="132.8">VCCA</text>
<text x="205.1" y="134.7">TXP</text>
<text x="263.6" y="134.7">TXOP</text>
<text x="263.6" y="136.7">TXON</text>
<text x="169.8" y="139.6">GND</text>
<text x="205.1" y="138.6">TXN 3</text>
<text x="263.6" y="138.6">RXIP</text>
<text x="56.9" y="149.4">VCC</text>
<text x="72.5" y="148.4">PA4</text>
<text x="101.9" y="144.5">VCC</text>
<text x="125.1" y="148.4">PA0</text>
<text x="169.8" y="149.4">GND</text>
<text x="228.4" y="148.4">RXIN</text>
<text x="263.6" y="144.5">RXIN</text>
<text x="135.1" y="154.2">VCC</text>
<text x="21.9" y="158.1">VCC</text>
<text x="37.5" y="158.1">VCC</text>
<text x="56.9" y="159.1">VCC</text>
<text x="72.5" y="158.1">PA5</text>
<text x="125.1" y="159.1">PA1</text>
<text x="156.3" y="158.1">LINKLED</text>
<text x="237.7" y="156.2">AGND</text>
<text x="267" y="156.2">AGND</text>
<text x="72.5" y="167.9">PA6</text>
<text x="247.5" y="167.9">AGND</text>
<text x="254" y="167.9">GND</text>
<text x="261.1" y="167.9">AGND</text>
<text x="267.6" y="167.9">GND</text>
<text x="56.9" y="168.9">VCC</text>
<text x="125.1" y="169.8">PA2</text>
<text x="156.3" y="168.9">ACTLED</text>
<text x="56.9" y="178.6">VCC</text>
<text x="72.5" y="177.6">PA7</text>
<text x="125.1" y="179.6">PA3</text>
<text x="156.3" y="179.6">SPDLED</text>
<text x="21.9" y="185.4">GND</text>
<text x="41.3" y="181.5">BOOT0</text>
<text x="94" y="181.5">GND</text>
</g>
<g font-size="1.8" fill="#0e0e0e">
<text x="41.1" y="29.7">S1</text>
<text x="51" y="31.4">PSM1</text>
<text x="51" y="35.3">PSMIA</text>
<text x="57.4" y="35.9">R1</text>
<text x="88.1" y="30.2">U1</text>
<text x="119.2" y="32.2">L1</text>
<text x="129.4" y="32.2">120欧磁珠</text>
<text x="248" y="31.4">P3</text>
<text x="41.1" y="36.7">SW-SPDT</text>
<text x="57.4" y="37.9">1K</text>
<text x="66.4" y="41">C6</text>
<text x="74.4" y="41.2">C13</text>
<text x="88.1" y="38.1">LM1117-3.3</text>
<text x="105.4" y="41">C5</text>
<text x="141.7" y="39.2">10uF/6.3V</text>
<text x="142.5" y="37.1">C2</text>
<text x="152.4" y="39.2">100NF</text>
<text x="154.4" y="36.3">C21</text>
<text x="61.1" y="46.8">D8</text>
<text x="64.6" y="43.1">22uF/10V</text>
<text x="73.2" y="43.1">4.7UF</text>
<text x="99.8" y="43.1">22uF</text>
<text x="109.5" y="45.1">100NF</text>
<text x="111.5" y="42.1">C7</text>
<text x="119.2" y="49">L2</text>
<text x="129.4" y="49">120欧磁珠</text>
<text x="142.5" y="52.7">C10</text>
<text x="154.4" y="51.9">C22</text>
<text x="47.1" y="58.7">J1</text>
<text x="101.7" y="58.7">J2</text>
<text x="141.7" y="54.8">10uF/6.3V</text>
<text x="152.4" y="54.8">100NF</text>
<text x="238.2" y="54.8">2.54mm 间距 插针10X2</text>
<text x="178.7" y="72.4">J7</text>
<text x="203.1" y="76.3">L3</text>
<text x="213.3" y="76.3">60欧磁珠</text>
<text x="239" y="72.4">U3</text>
<text x="195.7" y="82.9">C11</text>
<text x="200.8" y="82.9">C12</text>
<text x="203.1" y="78.2">L4</text>
<text x="213.3" y="78.2">60欧磁珠</text>
<text x="45.1" y="86">2.0mm 间距插座 12x2</text>
<text x="101.7" y="86">2.0mm 间距插座 12x2</text>
<text x="178.7" y="88">MINI USB 接口</text>
<text x="195.7" y="86.4">47pF</text>
<text x="200.8" y="86.4">47pF</text>
<text x="47.1" y="103.5">J3</text>
<text x="101.7" y="103.5">J4</text>
<text x="232.4" y="105.5">100nF</text>
<text x="232.4" y="102">C14</text>
<text x="255.8" y="111.7">FT232RL</text>
<text x="45.1" y="130.9">2.54mm 间距插座 12x2</text>
<text x="101.7" y="130.9">2.54mm 间距插座 12x2</text>
<text x="177.6" y="136.9">C15</text>
<text x="187.5" y="134.7">R2</text>
<text x="193.4" y="134.7">49.9 1%</text>
<text x="212.2" y="133.6">U4</text>
<text x="234.3" y="136.7">75 1%</text>
<text x="273.3" y="132.8">J6</text>
<text x="177.6" y="142.3">22nF</text>
<text x="187.5" y="138.6">R3</text>
<text x="193.4" y="138.6">49.9 1%</text>
<text x="248" y="138.6">R11</text>
<text x="248" y="140.6">R34</text>
<text x="253.8" y="138.6">150 1%</text>
<text x="253.8" y="140.6">49.9 1%</text>
<text x="261.6" y="140.6">R30</text>
<text x="261.6" y="142.5">R31</text>
<text x="267.5" y="140.6">49.9 1%</text>
<text x="267.5" y="142.5">49.9 1%</text>
<text x="64.4" y="147.8">R7</text>
<text x="82" y="146.2">SW1</text>
<text x="111.3" y="147.8">R8</text>
<text x="119.1" y="144.1">D1</text>
<text x="177.6" y="146.6">C23</text>
<text x="183.6" y="144.5">R5</text>
<text x="183.6" y="148.4">R6</text>
<text x="189.5" y="144.5">49.9 1%RXP C16</text>
<text x="189.5" y="148.4">49.9 1%RXNC17</text>
<text x="205.1" y="148.4">6.8nF 8</text>
<text x="205.1" y="144.5">6.8nF 6</text>
<text x="234.3" y="146.4">75 1%</text>
<text x="241" y="148.8">C18</text>
<text x="248" y="144.5">R12</text>
<text x="248" y="146.4">R36</text>
<text x="253.8" y="144.5">150 1%</text>
<text x="253.8" y="146.4">49.9 1%</text>
<text x="261.6" y="148.4">R33</text>
<text x="261.6" y="146.4">R32</text>
<text x="267.5" y="148.4">49.9 1%</text>
<text x="267.5" y="146.4">49.9 1%</text>
<text x="64.4" y="150.9">10k</text>
<text x="82" y="150.9">SW-SPST</text>
<text x="82" y="156">SW2</text>
<text x="111.3" y="150.9">1K</text>
<text x="119.1" y="154.8">D2</text>
<text x="152.2" y="153.8">D5</text>
<text x="177.6" y="152.1">10nF</text>
<text x="212.2" y="151.5">B-TRC1188</text>
<text x="241" y="152.3">4.7nF</text>
<text x="64.4" y="160.7">10k</text>
<text x="64.4" y="157.5">R13</text>
<text x="82" y="160.7">SW-SPST</text>
<text x="111.3" y="161.6">1K</text>
<text x="111.3" y="158.5">R14</text>
<text x="144.4" y="160.7">1K</text>
<text x="144.4" y="157.5">R15</text>
<text x="265.5" y="158.1">RJ-45(不带变压器,不带灯)</text>
<text x="24.3" y="165.7">1k</text>
<text x="24.3" y="163.8">R25</text>
<text x="39.9" y="165.7">1k</text>
<text x="39.9" y="163.8">R4</text>
<text x="64.4" y="167.3">R16</text>
<text x="82" y="165.7">SW3</text>
<text x="119.1" y="165.5">D3</text>
<text x="152.2" y="164.6">D6</text>
<text x="249.9" y="162">C19 100nF</text>
<text x="263.6" y="162">C20 100nF</text>
<text x="14.5" y="173.5">SW6</text>
<text x="39.9" y="173.5">SW7</text>
<text x="64.4" y="170.4">10k</text>
<text x="82" y="170.4">SW-SPST</text>
<text x="111.3" y="172.4">1K</text>
<text x="111.3" y="169.2">R17</text>
<text x="144.4" y="171.4">1K</text>
<text x="144.4" y="168.3">R18</text>
<text x="14.5" y="175.5">SW-SPST</text>
<text x="24.5" y="177.6">100nF</text>
<text x="24.5" y="174.1">C4</text>
<text x="39.9" y="175.5">SW-SPST</text>
<text x="64.4" y="177">R19</text>
<text x="82" y="175.5">SW4</text>
<text x="111.3" y="179">R20</text>
<text x="119.1" y="175.3">D4</text>
<text x="144.4" y="179">R21</text>
<text x="152.2" y="175.3">D7</text>
<text x="64.4" y="180.2">10k</text>
<text x="82" y="180.2">SW-SPST</text>
<text x="111.3" y="182.1">1K</text>
<text x="144.4" y="182.1">1K</text>
</g>
<g font-size="1.8">
<text x="38.8" y="30.2">2</text>
<text x="38.8" y="34.2">3</text>
<text x="46.7" y="32.2">1</text>
<text x="85.6" y="34.2">1</text>
<text x="85.6" y="32.2">3</text>
<text x="89.4" y="35.1">GND</text>
<text x="89.4" y="33.2">IN</text>
<text x="94.9" y="33.2">OUT</text>
<text x="94.9" y="35.1">OUT</text>
<text x="101.3" y="32.2">2</text>
<text x="101.3" y="34.2">4</text>
<text x="249.3" y="34.4">1</text>
<text x="253.6" y="34.4">2</text>
<text x="249.3" y="36.3">3</text>
<text x="249.3" y="38.2">5</text>
<text x="249.3" y="40.2">7</text>
<text x="253.6" y="36.3">4</text>
<text x="253.6" y="38.2">6</text>
<text x="253.6" y="40.2">8</text>
<text x="249.3" y="42.1">9</text>
<text x="249.3" y="44.1">11</text>
<text x="249.3" y="46">13</text>
<text x="252.7" y="42.1">10</text>
<text x="252.7" y="44.1">12</text>
<text x="252.7" y="46">14</text>
<text x="249.3" y="48">15</text>
<text x="249.3" y="50">17</text>
<text x="249.3" y="51.9">19</text>
<text x="252.7" y="48">16</text>
<text x="252.7" y="50">18</text>
<text x="252.7" y="51.9">20</text>
<text x="48.5" y="61.6">1</text>
<text x="48.5" y="63.6">3</text>
<text x="48.5" y="65.5">5</text>
<text x="52.7" y="61.6">2</text>
<text x="52.7" y="63.6">4</text>
<text x="52.7" y="65.5">6</text>
<text x="103.1" y="61.6">1</text>
<text x="103.1" y="63.6">3</text>
<text x="103.1" y="65.5">5</text>
<text x="107.3" y="61.6">2</text>
<text x="107.3" y="63.6">4</text>
<text x="107.3" y="65.5">6</text>
<text x="48.5" y="67.5">7</text>
<text x="48.5" y="69.4">9</text>
<text x="48.5" y="71.4">11</text>
<text x="51.8" y="69.4">10</text>
<text x="51.8" y="71.4">12</text>
<text x="52.7" y="67.5">8</text>
<text x="103.1" y="67.5">7</text>
<text x="103.1" y="69.4">9</text>
<text x="103.1" y="71.4">11</text>
<text x="106.4" y="69.4">10</text>
<text x="106.4" y="71.4">12</text>
<text x="107.3" y="67.5">8</text>
<text x="48.5" y="73.3">13</text>
<text x="48.5" y="75.3">15</text>
<text x="48.5" y="77.2">17</text>
<text x="51.8" y="73.3">14</text>
<text x="51.8" y="75.3">16</text>
<text x="51.8" y="77.2">18</text>
<text x="103.1" y="73.3">13</text>
<text x="103.1" y="75.3">15</text>
<text x="103.1" y="77.2">17</text>
<text x="106.4" y="73.3">14</text>
<text x="106.4" y="75.3">16</text>
<text x="106.4" y="77.2">18</text>
<text x="180.6" y="75.3">VBUS</text>
<text x="183.4" y="77.2">D-</text>
<text x="188.1" y="74.3">1</text>
<text x="188.1" y="76.3">2</text>
<text x="235.9" y="76.3">20</text>
<text x="236.8" y="74.3">4</text>
<text x="240.6" y="75.3">VCCIO</text>
<text x="240.6" y="77.2">VCC</text>
<text x="253.7" y="77.2">RXD</text>
<text x="253.8" y="75.3">TXD</text>
<text x="260.3" y="74.3">1 TX_USB</text>
<text x="260.3" y="76.3">5 RX_USB</text>
<text x="48.5" y="79.2">19</text>
<text x="48.5" y="81.1">21</text>
<text x="48.5" y="83.1">23</text>
<text x="51.8" y="79.2">20</text>
<text x="51.8" y="81.1">22</text>
<text x="51.8" y="83.1">24</text>
<text x="103.1" y="79.2">19</text>
<text x="103.1" y="81.1">21</text>
<text x="103.1" y="83.1">23</text>
<text x="106.4" y="79.2">20</text>
<text x="106.4" y="81.1">22</text>
<text x="106.4" y="83.1">24</text>
<text x="181.5" y="83.1">GND</text>
<text x="183" y="79.2">D+</text>
<text x="188.1" y="78.2">3</text>
<text x="188.1" y="82.1">5</text>
<text x="188.1" y="80.2">4</text>
<text x="235.9" y="80.2">16</text>
<text x="240.6" y="83.1">USBDP</text>
<text x="240.6" y="81.1">USBDM</text>
<text x="253" y="83.1">DTR#</text>
<text x="253.3" y="79.2">RTS#</text>
<text x="253.3" y="81.1">CTS#</text>
<text x="260.3" y="82.1">2</text>
<text x="260.3" y="78.2">3 RTS_USB</text>
<text x="260.3" y="80.2">11CTS_USB</text>
<text x="235.9" y="88">19</text>
<text x="235.9" y="89.9">24</text>
<text x="236.8" y="86">8</text>
<text x="240.6" y="87">NC</text>
<text x="240.6" y="88.9">RESET#</text>
<text x="252.9" y="87">DCD#</text>
<text x="253.1" y="85">DSR#</text>
<text x="254.8" y="88.9">RI#</text>
<text x="260.3" y="84.1">9</text>
<text x="260.3" y="88">6</text>
<text x="260.3" y="86">10</text>
<text x="235.9" y="91.9">27</text>
<text x="235.9" y="93.8">28</text>
<text x="240.6" y="90.9">NC</text>
<text x="240.6" y="92.8">OSC1</text>
<text x="240.6" y="94.8">OSC0</text>
<text x="252" y="94.8">CBUS1</text>
<text x="252" y="92.8">CBUS0</text>
<text x="260.3" y="95.8">13</text>
<text x="260.3" y="93.8">22</text>
<text x="260.3" y="91.9">23</text>
<text x="235.9" y="99.7">17</text>
<text x="240.6" y="100.6">3V3OUT</text>
<text x="252" y="100.6">CBUS4</text>
<text x="252" y="96.7">CBUS2</text>
<text x="252" y="98.7">CBUS3</text>
<text x="260.3" y="99.7">12</text>
<text x="260.3" y="97.7">14</text>
<text x="48.5" y="106.5">1</text>
<text x="52.7" y="106.5">2</text>
<text x="103.1" y="106.5">1</text>
<text x="107.3" y="106.5">2</text>
<text x="245" y="107.9" transform="rotate(-90 245 107.9)">GND</text>
<text x="247" y="107.9" transform="rotate(-90 247 107.9)">GND</text>
<text x="248.9" y="107.9" transform="rotate(-90 248.9 107.9)">GND</text>
<text x="250.9" y="107.9" transform="rotate(-90 250.9 107.9)">AGND</text>
<text x="254.8" y="107.9" transform="rotate(-90 254.8 107.9)">TEST</text>
<text x="48.5" y="108.4">3</text>
<text x="48.5" y="110.4">5</text>
<text x="48.5" y="112.3">7</text>
<text x="52.7" y="108.4">4</text>
<text x="52.7" y="110.4">6</text>
<text x="52.7" y="112.3">8</text>
<text x="103.1" y="108.4">3</text>
<text x="103.1" y="110.4">5</text>
<text x="103.1" y="112.3">7</text>
<text x="107.3" y="108.4">4</text>
<text x="107.3" y="110.4">6</text>
<text x="107.3" y="112.3">8</text>
<text x="244" y="111.7" transform="rotate(-90 244 111.7)">7</text>
<text x="246" y="112.6" transform="rotate(-90 246 112.6)">18</text>
<text x="247.9" y="112.6" transform="rotate(-90 247.9 112.6)">21</text>
<text x="249.9" y="112.6" transform="rotate(-90 249.9 112.6)">25</text>
<text x="253.8" y="112.6" transform="rotate(-90 253.8 112.6)">26</text>
<text x="48.5" y="114.3">9</text>
<text x="48.5" y="116.2">11</text>
<text x="48.5" y="118.2">13</text>
<text x="51.8" y="114.3">10</text>
<text x="51.8" y="116.2">12</text>
<text x="51.8" y="118.2">14</text>
<text x="103.1" y="114.3">9</text>
<text x="103.1" y="116.2">11</text>
<text x="103.1" y="118.2">13</text>
<text x="106.4" y="114.3">10</text>
<text x="106.4" y="116.2">12</text>
<text x="106.4" y="118.2">14</text>
<text x="48.5" y="120.1">15</text>
<text x="48.5" y="122.1">17</text>
<text x="48.5" y="124">19</text>
<text x="48.5" y="126">21</text>
<text x="51.8" y="120.1">16</text>
<text x="51.8" y="122.1">18</text>
<text x="51.8" y="124">20</text>
<text x="51.8" y="126">22</text>
<text x="103.1" y="120.1">15</text>
<text x="103.1" y="122.1">17</text>
<text x="103.1" y="124">19</text>
<text x="103.1" y="126">21</text>
<text x="106.4" y="120.1">16</text>
<text x="106.4" y="122.1">18</text>
<text x="106.4" y="124">20</text>
<text x="106.4" y="126">22</text>
<text x="48.5" y="127.9">23</text>
<text x="51.8" y="127.9">24</text>
<text x="103.1" y="127.9">23</text>
<text x="106.4" y="127.9">24</text>
<text x="209.8" y="134.7">1</text>
<text x="209.8" y="136.7">2</text>
<text x="213.5" y="135.7">TD+</text>
<text x="213.5" y="137.7">TDT</text>
<text x="219.7" y="135.7">TX+</text>
<text x="219.7" y="137.7">TCT</text>
<text x="225.8" y="134.7">16 TXOP</text>
<text x="225.8" y="136.7">15 R9</text>
<text x="274.7" y="135.7">1</text>
<text x="274.7" y="137.7">2</text>
<text x="213.5" y="139.6">TD-</text>
<text x="220.1" y="139.6">TX-</text>
<text x="225.8" y="138.6">14 TXON</text>
<text x="274.7" y="139.6">3</text>
<text x="274.7" y="141.6">4</text>
<text x="274.7" y="143.5">5</text>
<text x="209.8" y="146.4">7</text>
<text x="213.5" y="145.5">RD+</text>
<text x="213.5" y="147.4">RDT</text>
<text x="213.5" y="149.4">RD-</text>
<text x="219.6" y="145.5">RX+</text>
<text x="219.6" y="147.4">RCT</text>
<text x="220" y="149.4">RX-</text>
<text x="225.8" y="148.4">9</text>
<text x="225.8" y="144.5">11 RXIP</text>
<text x="225.8" y="146.4">10 R10</text>
<text x="274.7" y="145.5">6</text>
<text x="274.7" y="147.4">7</text>
<text x="274.7" y="149.4">8</text>
<text x="274.7" y="151.3">9</text>
<text x="274.7" y="153.3">10</text>
<text x="223.6" y="179.6">Title</text>
<text x="223.6" y="185.4">Size</text>
<text x="233.4" y="185.4">Number</text>
<text x="272.3" y="185.4">Revision</text>
<text x="223.6" y="191.3">Date:</text>
<text x="224.6" y="188.3">A4</text>
<text x="232.4" y="191.3">2015/3/2</text>
<text x="262.6" y="191.3">Sheet</text>
<text x="268.1" y="191.3">of</text>
<text x="223.6" y="193.2">File:</text>
<text x="232.4" y="193.2">D:\PCB制图\..\W5500+STM32底板.SchDoc</text>
<text x="262.6" y="193.2">Drawn By:</text>
</g>
<g font-size="1.8" fill="#4c4c4c">
<text x="237.4" y="47">nRESET</text>
<text x="113.4" y="64.6">nRESET</text>
<text x="91.2" y="68.5">PC5</text>
<text x="113.4" y="68.5">PC4</text>
<text x="36.6" y="76.3">PC8</text>
<text x="58.8" y="76.3">PC9</text>
<text x="36.6" y="78.2">PC10</text>
<text x="36.6" y="80.2">PC12</text>
<text x="58.8" y="78.2">PC11</text>
<text x="58.8" y="80.2">PD2</text>
<text x="91.2" y="113.3">PC5</text>
<text x="113.4" y="113.3">PC4</text>
<text x="113.4" y="109.4">nRESET</text>
<text x="36.6" y="123">PC10</text>
<text x="36.6" y="125">PC12</text>
<text x="36.6" y="121.1">PC8</text>
<text x="58.8" y="121.1">PC9</text>
<text x="58.8" y="123">PC11</text>
<text x="58.8" y="125">PD2</text>
<text x="25.7" y="167.9">nRESET</text>
</g>
<g font-size="1.8" fill="#969696">
<text x="36.6" y="72.4">PA13</text>
<text x="36.6" y="74.3">PA15</text>
<text x="58.8" y="74.3">PD3</text>
<text x="58.8" y="72.4">PA14</text>
<text x="36.6" y="117.2">PA13</text>
<text x="36.6" y="119.1">PA15</text>
<text x="58.8" y="119.1">PD3</text>
<text x="58.8" y="117.2">PA14</text>
</g>
<g font-size="1.7" fill="#0e0e0e">
<text x="61.1" y="48.8">红色</text>
<text x="119.1" y="152.5">蓝色</text>
<text x="119.1" y="163.2">蓝色</text>
<text x="152.2" y="162.2">绿色</text>
<text x="119.1" y="173.9">蓝色</text>
<text x="152.2" y="173">黄色</text>
<text x="119.1" y="183.7">蓝色</text>
<text x="152.2" y="183.7">绿色</text>
</g>
</svg>
